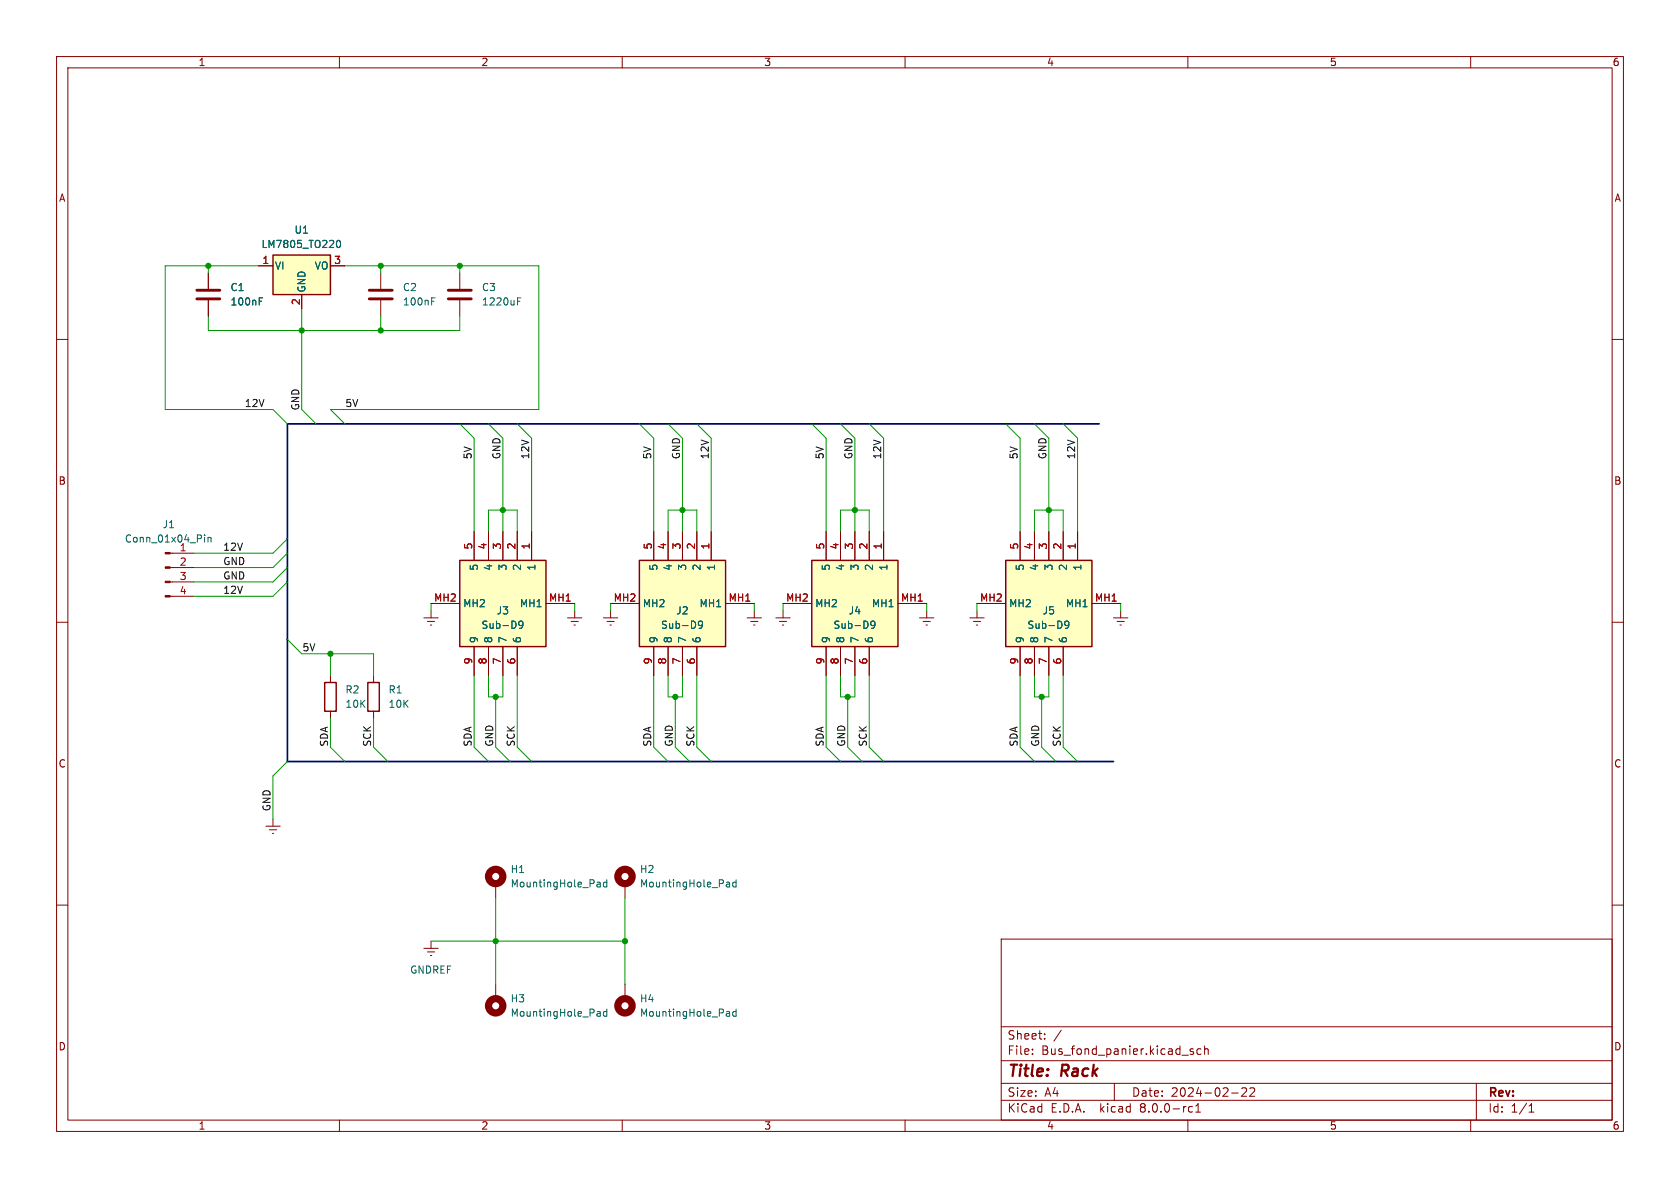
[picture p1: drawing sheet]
<svg xmlns="http://www.w3.org/2000/svg" width="297mm" height="210mm" viewBox="0 0 297 210" stroke-linecap="round" stroke-linejoin="round" font-family="sans-serif">
<g fill="none" stroke="#840000" stroke-width=".18">
<path d="M10 10h277v190h-277zM12 12h273v186h-273zM60 10v2M110 10v2M160 10v2M210 10v2M260 10v2M10 60h2M36.8 48.3v2.8M36.8 53.1v2.8M67.3 48.3v2.8M67.3 53.1v2.8"/>
<path d="M81.3 48.3v2.8M81.3 53.1v2.8M285 60h2M10 110h2M58.4 119.4v1.3M66 119.4v1.3M100.3 109.2h2.6M101 109.9h1.2M101.5 110.5h.2M101.6 108v1.2M196.8 109.2h2.6M197.5 109.9h1.3"/>
<path d="M198 110.5h.2M198.1 108v1.2M285 110h2M58.4 125.7v1.3M66 125.7v1.3M10 160h2M87.6 156.2v2.6M110.5 156.2v2.6M285 160h2M74.9 167.6h2.6M75.6 168.3h1.2M76.1 168.9h.2"/>
<path d="M76.2 166.4v1.2M87.6 174v2.5M110.5 174v2.5M177 166h108v32h-108zM60 198v2M110 198v2M160 198v2M177 194.5h108M177 191.5h108M177 187.5h108M177 181.5h108M182.5 186.3v.1"/>
<path d="M182.5 185.5v.1M184.7 183.6v.1M184.7 182.8v.1M187.6 182.1l-1.3 2M197 191.5v3M210 198v2M210.4 195.6l.4 .1M210.8 196.5l-.4 .1M211 185.5l-.4-.1-.2 .2 .1 .2 .5 .2v.3h-.6M211.4 196.6h.8M211.4 195.5l.4-.4v1.5M212.3 185.5l-.4-.1-.3 .3v.4l.1 .2h.6"/>
<path d="M213 185.5l.2-.1 .3 .1 .1 .9M213 184.9v1.5M217.7 193.2h1.2M219.5 192.4l.6-.1 .2 .1 .1 .3-.9 1.1h.9M221 192.4l.5-.1 .2 .1 .1 .3-.9 1.1h.9M260 198v2M261 191.5v6.5M270.3 196.6h.9M270.3 195.5l.4-.4v1.5"/>
</g>
<path d="M57.4 120.7h2v5h-2zM65 120.7h2.1v5h-2.1z" fill="none" stroke="#840000" stroke-width=".25"/>
<path d="M34.8 52.8h4.1M34.8 51.3h4.1M65.3 52.8h4M65.3 51.3h4M79.2 52.8h4.1M79.2 51.3h4.1" fill="none" stroke="#840000" stroke-width=".51"/>
<g fill="none" stroke="#006464" stroke-width=".18">
<path d="M45.8 53.3h.5M45.8 52.6h.6M76.3 53.3h.4M76.3 52.6h.6M91.5 53.3h.4M91.5 52.6h.6M105.7 155.9l.4 .1v.8M106.1 156.7l-.4 .1M106.1 156.2l-.4 .1M107.3 155.5v1.3M107.3 156l-.4-.1-.2 .3 .1 .5h.5M128.6 155.9l.3 .1 .1 .8"/>
<path d="M129 156.7l-.4 .1M129 156.2l-.4 .1M130.1 156l-.3-.1-.3 .3 .2 .5h.4M130.1 155.5v1.3M105.7 178.8h.2l.2 .2v.6M106.1 179.6h-.4M106.1 179.1l-.4 .1M107.3 178.9l-.4-.1-.2 .2 .1 .6h.5M107.3 178.4v1.2M128.6 178.8h.2l.2 .2v.6M129 179.6h-.4M129 179.1l-.4 .1"/>
<path d="M130.1 178.9l-.3-.1-.3 .2 .2 .6h.4M130.1 178.4v1.2"/>
</g>
<g fill="none" stroke="#840000" stroke-width="1.3">
<circle cx="87.6" cy="154.9" r="1.27"/>
<circle cx="110.5" cy="154.9" r="1.27"/>
<circle cx="87.6" cy="177.8" r="1.27"/>
<circle cx="110.5" cy="177.8" r="1.27"/>
</g>
<path d="M48.3 45.1h10.1v7h-10.1z" fill="#ffffc2"/>
<path d="M48.3 45.1h10.1v7h-10.1z" fill="none" stroke="#840000" stroke-width=".25"/>
<path d="M45.7 47h2.6M53.3 52.1v2.5M58.4 47h2.6M74.9 109.2h2.6M75.6 109.9h1.2M76.1 110.5h.2M76.2 108v1.2" fill="none" stroke="#840000" stroke-width=".18"/>
<path d="M59.6 42.6l.2-.1a.68 .68 0 0 1 .4 .6 .68 .68 0 0 1-.4 .7l-.2-.2-.1-.3z" fill="none" stroke="#006464" stroke-width=".18"/>
<path d="M81.3 99.1h15.2v15.2h-15.2z" fill="#ffffc2"/>
<path d="M81.3 99.1h15.2v15.2h-15.2z" fill="none" stroke="#840000" stroke-width=".25"/>
<path d="M83.8 94v5.1M86.4 94v5.1M88.9 94v5.1M91.4 94v5.1M94 94v5.1M76.2 106.7h5.1M83.8 114.3v5.1M86.4 114.3v5.1M88.9 114.3v5.1M91.4 114.3v5.1M96.5 106.7h5.1" fill="none" stroke="#840000" stroke-width=".18"/>
<path d="M92.4 110.3l-.2 .3-.4-.1-.1-.2 .1-.4 .4-.1 .2 .1a.84 .84 0 0 1-.3 1.2h-.3" fill="none" stroke="#006464" stroke-width=".18"/>
<path d="M143.5 99.1h15.2v15.2h-15.2z" fill="#ffffc2"/>
<path d="M143.5 99.1h15.2v15.2h-15.2z" fill="none" stroke="#840000" stroke-width=".25"/>
<g fill="none" stroke="#840000" stroke-width=".18">
<path d="M30.1 97.8h4.2M146 94v5.1M148.6 94v5.1M151.1 94v5.1M153.7 94v5.1M156.2 94v5.1M30.1 105.4h4.2M30.1 102.9h4.2M30.1 100.3h4.2M106.7 109.2h2.5M107.3 109.9h1.3M107.8 110.5h.3"/>
<path d="M107.9 108v1.2M132.1 109.2h2.5M132.7 109.9h1.3M133.2 110.5h.3M133.3 108v1.2M137.2 109.2h2.5M137.8 109.9h1.3M138.3 110.5h.3M138.4 106.7h5.1M138.4 108v1.2M146 114.3v5.1M148.6 114.3v5.1"/>
<path d="M151.1 114.3v5.1M153.7 114.3v5.1M158.7 106.7h5.1M162.6 109.2h2.5M163.2 109.9h1.3M163.7 110.5h.3M163.8 108v1.2M171.4 109.2h2.6M172.1 109.9h1.3M172.6 110.5h.2M172.7 108v1.2"/>
</g>
<path d="M36.2 94.6v.1M36.2 95v.8M36.8 95v.8M36.8 95.1l.2-.1h.3v.8M154.7 110.3l-.3 .3-.3-.1-.2-.2 .2-.4 .3-.1 .2 .1a.84 .84 0 0 1-.3 1.2h-.2" fill="none" stroke="#006464" stroke-width=".18"/>
<g fill="#840000" stroke="#840000" stroke-width=".18">
<path d="M29.2 105.3h.9v.2h-.9z"/>
<path d="M29.2 102.7h.9v.3h-.9z"/>
<path d="M29.2 100.2h.9v.3h-.9z"/>
<path d="M29.2 97.7h.9v.2h-.9z"/>
</g>
<path d="M113 99.1h15.3v15.2h-15.3z" fill="#ffffc2"/>
<path d="M113 99.1h15.3v15.2h-15.3z" fill="none" stroke="#840000" stroke-width=".25"/>
<g fill="none" stroke="#840000" stroke-width=".18">
<path d="M115.6 94v5.1M118.1 94v5.1M120.6 94v5.1M123.2 94v5.1M125.7 94v5.1M107.9 106.7h5.1M115.6 114.3v5.1M118.1 114.3v5.1M120.6 114.3v5.1M123.2 114.3v5.1M128.3 106.7h5M47 146.1h2.5"/>
<path d="M47.6 146.7h1.3M48.1 147.3h.3M48.3 144.8v1.3"/>
</g>
<path d="M124.2 110.3l-.3 .3-.3-.1-.1-.2 .1-.4 .3-.1 .2 .1a.84 .84 0 0 1-.3 1.2h-.2" fill="none" stroke="#006464" stroke-width=".18"/>
<path d="M177.8 99.1h15.2v15.2h-15.2z" fill="#ffffc2"/>
<path d="M177.8 99.1h15.2v15.2h-15.2z" fill="none" stroke="#840000" stroke-width=".25"/>
<g fill="none" stroke="#840000" stroke-width=".18">
<path d="M36.8 48.3v2.8M36.8 53.1v2.8M45.7 47h2.6M53.3 52.1v2.5M58.4 47h2.6M83.8 94v5.1M86.4 94v5.1M88.9 94v5.1M91.4 94v5.1M94 94v5.1M115.6 94v5.1M118.1 94v5.1"/>
<path d="M120.6 94v5.1M123.2 94v5.1M125.7 94v5.1M146 94v5.1M148.6 94v5.1M151.1 94v5.1M153.7 94v5.1M156.2 94v5.1M180.3 94v5.1M182.9 94v5.1M185.4 94v5.1M188 94v5.1"/>
<path d="M190.5 94v5.1M76.2 106.7h5.1M83.8 114.3v5.1M86.4 114.3v5.1M88.9 114.3v5.1M91.4 114.3v5.1M96.5 106.7h5.1M107.9 106.7h5.1M115.6 114.3v5.1M118.1 114.3v5.1M120.6 114.3v5.1M123.2 114.3v5.1"/>
<path d="M128.3 106.7h5M138.4 106.7h5.1M146 114.3v5.1M148.6 114.3v5.1M151.1 114.3v5.1M153.7 114.3v5.1M158.7 106.7h5.1M172.7 106.7h5.1M180.3 114.3v5.1M182.9 114.3v5.1M185.4 114.3v5.1M188 114.3v5.1"/>
<path d="M193 106.7h5.1"/>
</g>
<path d="M45.8 53.3h.5M45.8 52.6h.6M59.6 42.6l.2-.1a.68 .68 0 0 1 .4 .6 .68 .68 0 0 1-.4 .7l-.2-.2-.1-.3zM92.4 110.3l-.2 .3-.4-.1-.1-.2 .1-.4 .4-.1 .2 .1a.84 .84 0 0 1-.3 1.2h-.3M124.2 110.3l-.3 .3-.3-.1-.1-.2 .1-.4 .3-.1 .2 .1a.84 .84 0 0 1-.3 1.2h-.2M154.7 110.3l-.3 .3-.3-.1-.2-.2 .2-.4 .3-.1 .2 .1a.84 .84 0 0 1-.3 1.2h-.2M189 110.3l-.3 .3-.3-.1-.2-.2 .2-.4 .3-.1 .2 .1a.84 .84 0 0 1-.3 1.2h-.2" fill="none" stroke="#006464" stroke-width=".18"/>
<path d="M194.3 74.9h-143.5v59.7h146" fill="none" stroke="#000084" stroke-width=".3"/>
<g fill="none" stroke="#009600" stroke-width=".18">
<path d="M36.8 55.9v2.5h44.5v-2.5M36.8 47v1.3M45.7 47h-16.5v25.4h19.1l2.5 2.5M53.3 54.6v17.8l2.6 2.5M61 47h34.2v25.4h-36.8l2.6 2.5M67.3 47v1.3M67.3 55.9v2.5M81.3 47v1.3M81.3 74.9l2.5 2.6v16.5M86.4 74.9l2.5 2.6v16.5M91.4 74.9l2.6 2.6v16.5M113 74.9l2.6 2.6v16.5"/>
<path d="M118.1 74.9l2.5 2.6v16.5M123.2 74.9l2.5 2.6v16.5M143.5 74.9l2.5 2.6v16.5M148.6 74.9l2.5 2.6v16.5M153.7 74.9l2.5 2.6v16.5M177.8 74.9l2.5 2.6v16.5M182.9 74.9l2.5 2.6v16.5M188 74.9l2.5 2.6v16.5M50.8 97.8l-2.5 2.5h-14M50.8 95.3l-2.5 2.5h-14M86.4 94v-3.8h5v3.8M118.1 94v-3.8h5.1v3.8"/>
<path d="M148.6 94v-3.8h5.1v3.8M182.9 94v-3.8h5.1v3.8M50.8 113l2.5 2.6h12.7v3.8M50.8 102.9l-2.5 2.5h-14M50.8 100.3l-2.5 2.6h-14M58.4 115.6v3.8M76.2 106.7v1.3M83.8 119.4v12.7l2.6 2.5M86.4 119.4v3.8h2.5v-3.8M91.4 119.4v12.7l2.6 2.5M101.6 106.7v1.3M107.9 106.7v1.3"/>
<path d="M115.6 119.4v12.7l2.5 2.5M118.1 119.4v3.8h2.5v-3.8M123.2 119.4v12.7l2.5 2.5M133.3 106.7v1.3M138.4 106.7v1.3M146 119.4v12.7l2.6 2.5M148.6 119.4v3.8h2.5v-3.8M153.7 119.4v12.7l2.5 2.5M163.8 106.7v1.3M172.7 106.7v1.3M180.3 119.4v12.7l2.6 2.5M182.9 119.4v3.8h2.5v-3.8"/>
<path d="M188 119.4v12.7l2.5 2.5M198.1 106.7v1.3M50.8 134.6l-2.5 2.6v7.6M58.4 127v5.1l2.6 2.5M66 127v5.1l2.6 2.5M87.6 123.2v8.9l2.6 2.5M119.4 123.2v8.9l2.5 2.5M149.9 123.2v8.9l2.5 2.5M184.1 123.2v8.9l2.6 2.5M87.6 158.8v15.2M110.5 158.8v15.2M76.2 166.4h34.3"/>
</g>
<g fill="#009600" stroke="#009600" stroke-width=".18">
<circle cx="110.5" cy="166.4" r=".46"/>
<circle cx="119.4" cy="123.2" r=".46"/>
<circle cx="87.6" cy="166.4" r=".46"/>
<circle cx="149.9" cy="123.2" r=".46"/>
<circle cx="185.4" cy="90.2" r=".46"/>
<circle cx="184.1" cy="123.2" r=".46"/>
<circle cx="88.9" cy="90.2" r=".46"/>
<circle cx="120.6" cy="90.2" r=".46"/>
<circle cx="151.1" cy="90.2" r=".46"/>
<circle cx="58.4" cy="115.6" r=".46"/>
<circle cx="87.6" cy="123.2" r=".46"/>
<circle cx="36.8" cy="47" r=".46"/>
<circle cx="53.3" cy="58.4" r=".46"/>
<circle cx="67.3" cy="47" r=".46"/>
<circle cx="81.3" cy="47" r=".46"/>
<circle cx="67.3" cy="58.4" r=".46"/>
</g>
<g font-size="2.8" fill="#840000">
<text x="178" y="190.9">Title:</text>
<text x="187.7" y="190.9">Rack</text>
</g>
<g font-size="2.1" fill="#840000">
<text x="178" y="184">Sheet:</text>
<text x="178" y="186.7">File:</text>
<text x="184.1" y="186.7">Bus_fond_panier.kicad_sch</text>
<text x="178" y="196.9">KiCad</text>
<text x="178" y="194.1">Size:</text>
<text x="184.7" y="194.1">A4</text>
<text x="185.7" y="196.9">E.D.A.</text>
<text x="194.6" y="196.9">kicad</text>
<text x="200" y="194.1">Date:</text>
<text x="201.8" y="196.9">8.0.0-rc1</text>
<text x="207" y="194.1">2024-02-22</text>
<text x="263" y="194.3">Rev:</text>
<text x="263" y="196.9">Id:</text>
<text x="267.1" y="196.9">1/1</text>
</g>
<g font-size="1.8" fill="#840000">
<text x="35" y="11.9">1</text>
<text x="85" y="11.9">2</text>
<text x="135" y="11.9">3</text>
<text x="185" y="11.9">4</text>
<text x="235" y="11.9">5</text>
<text x="285" y="11.9">6</text>
<text x="10.3" y="35.9">A</text>
<text x="285.3" y="35.9">A</text>
<text x="10.3" y="85.9">B</text>
<text x="285.3" y="85.9">B</text>
<text x="10.3" y="135.9">C</text>
<text x="285.3" y="135.9">C</text>
<text x="10.3" y="185.9">D</text>
<text x="285.3" y="185.9">D</text>
<text x="35" y="199.9">1</text>
<text x="85" y="199.9">2</text>
<text x="135" y="199.9">3</text>
<text x="185" y="199.9">4</text>
<text x="235" y="199.9">5</text>
<text x="285" y="199.9">6</text>
</g>
<g font-size="1.8" fill="#006464">
<text x="52" y="41.5">U1</text>
<text x="46.1" y="44">LM7805_TO220</text>
<text x="48.5" y="47.9">VI</text>
<text x="55.5" y="47.9">VO</text>
<text x="40.6" y="51.7">C1</text>
<text x="54.2" y="51.8" transform="rotate(-90 54.2 51.8)">GND</text>
<text x="71.1" y="51.7">C2</text>
<text x="85.1" y="51.7">C3</text>
<text x="40.6" y="54.2">100nF</text>
<text x="71.1" y="54.2">100nF</text>
<text x="85.1" y="54.2">1220uF</text>
<text x="28.7" y="93.6">J1</text>
<text x="22" y="96.1">Conn_01x04_Pin</text>
<text x="31.7" y="97.5">1</text>
<text x="84.7" y="101" transform="rotate(-90 84.7 101)">5</text>
<text x="87.2" y="101" transform="rotate(-90 87.2 101)">4</text>
<text x="89.8" y="101" transform="rotate(-90 89.8 101)">3</text>
<text x="92.3" y="101" transform="rotate(-90 92.3 101)">2</text>
<text x="94.8" y="101" transform="rotate(-90 94.8 101)">1</text>
<text x="116.4" y="101" transform="rotate(-90 116.4 101)">5</text>
<text x="119" y="101" transform="rotate(-90 119 101)">4</text>
<text x="121.5" y="101" transform="rotate(-90 121.5 101)">3</text>
<text x="124.1" y="101" transform="rotate(-90 124.1 101)">2</text>
<text x="126.6" y="101" transform="rotate(-90 126.6 101)">1</text>
<text x="146.9" y="101" transform="rotate(-90 146.9 101)">5</text>
<text x="149.5" y="101" transform="rotate(-90 149.5 101)">4</text>
<text x="152" y="101" transform="rotate(-90 152 101)">3</text>
<text x="154.5" y="101" transform="rotate(-90 154.5 101)">2</text>
<text x="157.1" y="101" transform="rotate(-90 157.1 101)">1</text>
<text x="181.2" y="101" transform="rotate(-90 181.2 101)">5</text>
<text x="183.7" y="101" transform="rotate(-90 183.7 101)">4</text>
<text x="186.3" y="101" transform="rotate(-90 186.3 101)">3</text>
<text x="188.8" y="101" transform="rotate(-90 188.8 101)">2</text>
<text x="191.4" y="101" transform="rotate(-90 191.4 101)">1</text>
<text x="81.8" y="107.5">MH2</text>
<text x="91.8" y="107.5">MH1</text>
<text x="113.5" y="107.5">MH2</text>
<text x="123.6" y="107.5">MH1</text>
<text x="144" y="107.5">MH2</text>
<text x="154" y="107.5">MH1</text>
<text x="178.3" y="107.5">MH2</text>
<text x="188.3" y="107.5">MH1</text>
<text x="84.7" y="113.8" transform="rotate(-90 84.7 113.8)">9</text>
<text x="85" y="111.4">Sub-D9</text>
<text x="87.2" y="113.8" transform="rotate(-90 87.2 113.8)">8</text>
<text x="87.7" y="108.8">J3</text>
<text x="89.8" y="113.8" transform="rotate(-90 89.8 113.8)">7</text>
<text x="92.3" y="113.8" transform="rotate(-90 92.3 113.8)">6</text>
<text x="116.4" y="113.8" transform="rotate(-90 116.4 113.8)">9</text>
<text x="116.8" y="111.4">Sub-D9</text>
<text x="119" y="113.8" transform="rotate(-90 119 113.8)">8</text>
<text x="119.5" y="108.8">J2</text>
<text x="121.5" y="113.8" transform="rotate(-90 121.5 113.8)">7</text>
<text x="124.1" y="113.8" transform="rotate(-90 124.1 113.8)">6</text>
<text x="146.9" y="113.8" transform="rotate(-90 146.9 113.8)">9</text>
<text x="147.2" y="111.4">Sub-D9</text>
<text x="149.5" y="113.8" transform="rotate(-90 149.5 113.8)">8</text>
<text x="149.9" y="108.8">J4</text>
<text x="152" y="113.8" transform="rotate(-90 152 113.8)">7</text>
<text x="154.5" y="113.8" transform="rotate(-90 154.5 113.8)">6</text>
<text x="181.2" y="113.8" transform="rotate(-90 181.2 113.8)">9</text>
<text x="181.5" y="111.4">Sub-D9</text>
<text x="183.7" y="113.8" transform="rotate(-90 183.7 113.8)">8</text>
<text x="184.2" y="108.8">J5</text>
<text x="186.3" y="113.8" transform="rotate(-90 186.3 113.8)">7</text>
<text x="188.8" y="113.8" transform="rotate(-90 188.8 113.8)">6</text>
<text x="61" y="122.8">R2</text>
<text x="61" y="125.3">10K</text>
<text x="68.6" y="122.8">R1</text>
<text x="68.6" y="125.3">10K</text>
<text x="90.2" y="154.5">H1</text>
<text x="113" y="154.5">H2</text>
<text x="90.2" y="157.1">MountingHole_Pad</text>
<text x="113" y="157.1">MountingHole_Pad</text>
<text x="72.4" y="172.3">GNDREF</text>
<text x="90.2" y="177.4">H3</text>
<text x="90.2" y="179.9">MountingHole_Pad</text>
<text x="113" y="177.4">H4</text>
<text x="113" y="179.9">MountingHole_Pad</text>
</g>
<g font-size="1.8" fill="#a90000">
<text x="46.3" y="46.7">1</text>
<text x="59" y="46.7">3</text>
<text x="53.1" y="54" transform="rotate(-90 53.1 54)">2</text>
<text x="31.7" y="100.1">2</text>
<text x="83.6" y="97.2" transform="rotate(-90 83.6 97.2)">5</text>
<text x="86.1" y="97.2" transform="rotate(-90 86.1 97.2)">4</text>
<text x="88.6" y="97.2" transform="rotate(-90 88.6 97.2)">3</text>
<text x="91.2" y="97.2" transform="rotate(-90 91.2 97.2)">2</text>
<text x="93.7" y="97.2" transform="rotate(-90 93.7 97.2)">1</text>
<text x="115.3" y="97.2" transform="rotate(-90 115.3 97.2)">5</text>
<text x="117.9" y="97.2" transform="rotate(-90 117.9 97.2)">4</text>
<text x="120.4" y="97.2" transform="rotate(-90 120.4 97.2)">3</text>
<text x="122.9" y="97.2" transform="rotate(-90 122.9 97.2)">2</text>
<text x="125.5" y="97.2" transform="rotate(-90 125.5 97.2)">1</text>
<text x="145.8" y="97.2" transform="rotate(-90 145.8 97.2)">5</text>
<text x="148.3" y="97.2" transform="rotate(-90 148.3 97.2)">4</text>
<text x="150.9" y="97.2" transform="rotate(-90 150.9 97.2)">3</text>
<text x="153.4" y="97.2" transform="rotate(-90 153.4 97.2)">2</text>
<text x="156" y="97.2" transform="rotate(-90 156 97.2)">1</text>
<text x="180.1" y="97.2" transform="rotate(-90 180.1 97.2)">5</text>
<text x="182.6" y="97.2" transform="rotate(-90 182.6 97.2)">4</text>
<text x="185.2" y="97.2" transform="rotate(-90 185.2 97.2)">3</text>
<text x="187.7" y="97.2" transform="rotate(-90 187.7 97.2)">2</text>
<text x="190.2" y="97.2" transform="rotate(-90 190.2 97.2)">1</text>
<text x="31.7" y="102.6">3</text>
<text x="31.7" y="105.2">4</text>
<text x="76.6" y="106.4">MH2</text>
<text x="97" y="106.4">MH1</text>
<text x="108.4" y="106.4">MH2</text>
<text x="128.7" y="106.4">MH1</text>
<text x="138.9" y="106.4">MH2</text>
<text x="159.2" y="106.4">MH1</text>
<text x="173.2" y="106.4">MH2</text>
<text x="193.5" y="106.4">MH1</text>
<text x="83.6" y="117.5" transform="rotate(-90 83.6 117.5)">9</text>
<text x="86.1" y="117.5" transform="rotate(-90 86.1 117.5)">8</text>
<text x="88.6" y="117.5" transform="rotate(-90 88.6 117.5)">7</text>
<text x="91.2" y="117.5" transform="rotate(-90 91.2 117.5)">6</text>
<text x="115.3" y="117.5" transform="rotate(-90 115.3 117.5)">9</text>
<text x="117.9" y="117.5" transform="rotate(-90 117.9 117.5)">8</text>
<text x="120.4" y="117.5" transform="rotate(-90 120.4 117.5)">7</text>
<text x="122.9" y="117.5" transform="rotate(-90 122.9 117.5)">6</text>
<text x="145.8" y="117.5" transform="rotate(-90 145.8 117.5)">9</text>
<text x="148.3" y="117.5" transform="rotate(-90 148.3 117.5)">8</text>
<text x="150.9" y="117.5" transform="rotate(-90 150.9 117.5)">7</text>
<text x="153.4" y="117.5" transform="rotate(-90 153.4 117.5)">6</text>
<text x="180.1" y="117.5" transform="rotate(-90 180.1 117.5)">9</text>
<text x="182.6" y="117.5" transform="rotate(-90 182.6 117.5)">8</text>
<text x="185.2" y="117.5" transform="rotate(-90 185.2 117.5)">7</text>
<text x="187.7" y="117.5" transform="rotate(-90 187.7 117.5)">6</text>
</g>
<g font-size="1.8" fill="#0f0f0f">
<text x="43.2" y="72">12V</text>
<text x="53" y="72.7" transform="rotate(-90 53 72.7)">GND</text>
<text x="61" y="72">5V</text>
<text x="83.5" y="81.3" transform="rotate(-90 83.5 81.3)">5V</text>
<text x="88.6" y="81.3" transform="rotate(-90 88.6 81.3)">GND</text>
<text x="93.6" y="81.3" transform="rotate(-90 93.6 81.3)">12V</text>
<text x="115.2" y="81.3" transform="rotate(-90 115.2 81.3)">5V</text>
<text x="120.3" y="81.3" transform="rotate(-90 120.3 81.3)">GND</text>
<text x="125.4" y="81.3" transform="rotate(-90 125.4 81.3)">12V</text>
<text x="145.7" y="81.3" transform="rotate(-90 145.7 81.3)">5V</text>
<text x="150.8" y="81.3" transform="rotate(-90 150.8 81.3)">GND</text>
<text x="155.9" y="81.3" transform="rotate(-90 155.9 81.3)">12V</text>
<text x="180" y="81.3" transform="rotate(-90 180 81.3)">5V</text>
<text x="185.1" y="81.3" transform="rotate(-90 185.1 81.3)">GND</text>
<text x="190.2" y="81.3" transform="rotate(-90 190.2 81.3)">12V</text>
<text x="39.4" y="97.4">12V</text>
<text x="39.4" y="100">GND</text>
<text x="39.4" y="105.1">12V</text>
<text x="39.4" y="102.5">GND</text>
<text x="53.4" y="115.2">5V</text>
<text x="58.1" y="132.1" transform="rotate(-90 58.1 132.1)">SDA</text>
<text x="65.7" y="132.1" transform="rotate(-90 65.7 132.1)">SCK</text>
<text x="83.5" y="132.1" transform="rotate(-90 83.5 132.1)">SDA</text>
<text x="87.3" y="132.1" transform="rotate(-90 87.3 132.1)">GND</text>
<text x="91.1" y="132.1" transform="rotate(-90 91.1 132.1)">SCK</text>
<text x="115.2" y="132.1" transform="rotate(-90 115.2 132.1)">SDA</text>
<text x="119" y="132.1" transform="rotate(-90 119 132.1)">GND</text>
<text x="122.8" y="132.1" transform="rotate(-90 122.8 132.1)">SCK</text>
<text x="145.7" y="132.1" transform="rotate(-90 145.7 132.1)">SDA</text>
<text x="149.5" y="132.1" transform="rotate(-90 149.5 132.1)">GND</text>
<text x="153.3" y="132.1" transform="rotate(-90 153.3 132.1)">SCK</text>
<text x="180" y="132.1" transform="rotate(-90 180 132.1)">SDA</text>
<text x="183.8" y="132.1" transform="rotate(-90 183.8 132.1)">GND</text>
<text x="187.6" y="132.1" transform="rotate(-90 187.6 132.1)">SCK</text>
<text x="47.9" y="143.5" transform="rotate(-90 47.9 143.5)">GND</text>
</g>
</svg>
